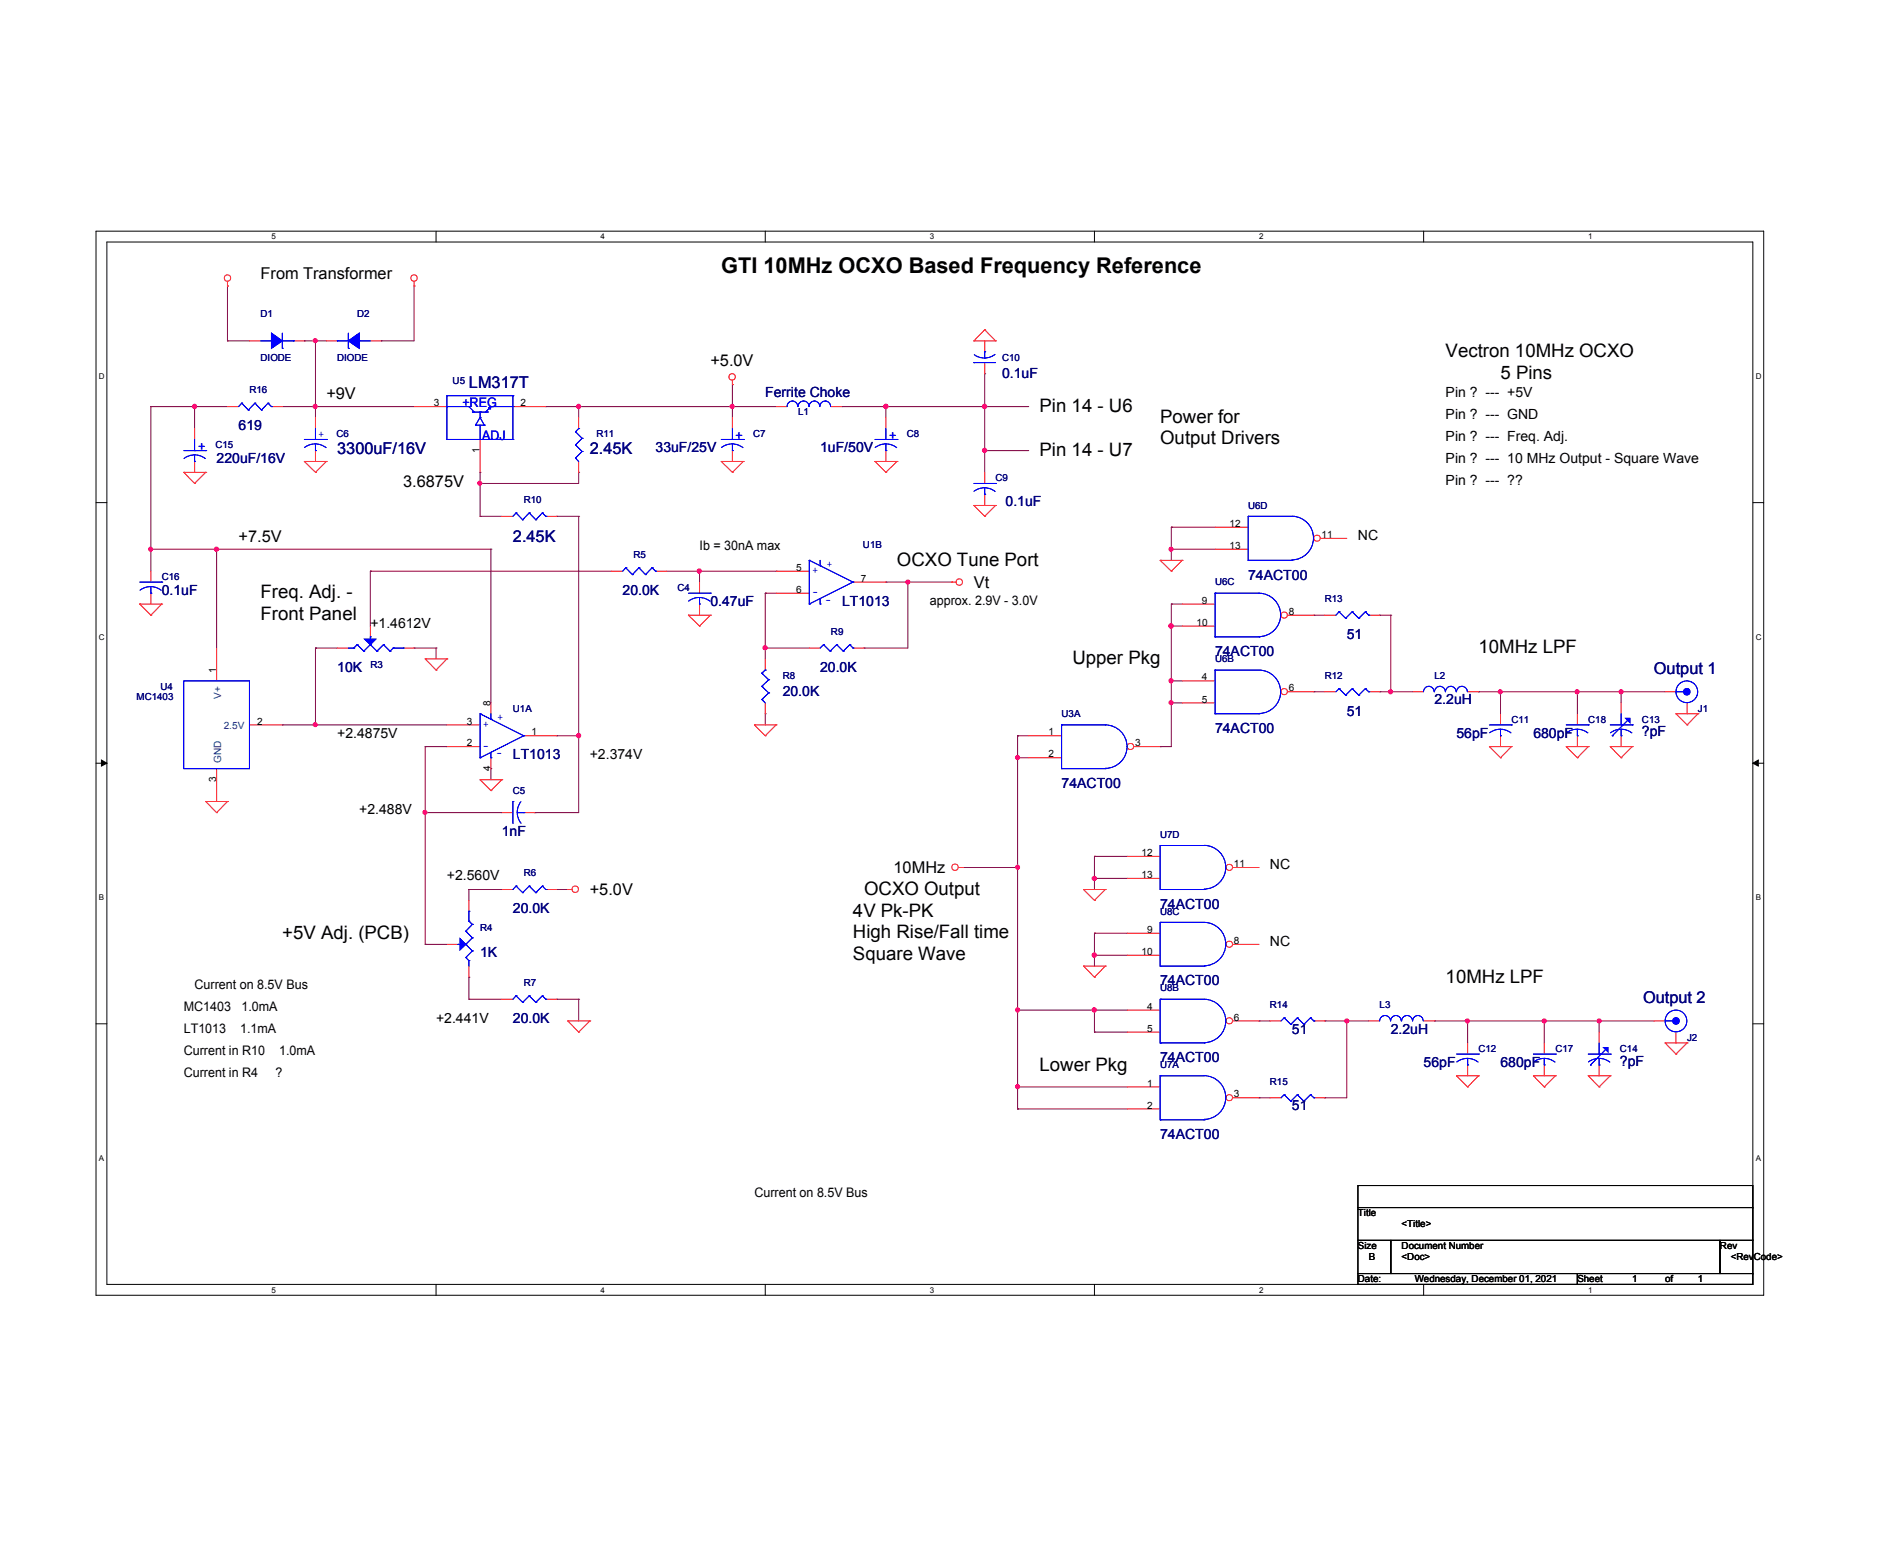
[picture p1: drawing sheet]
<svg xmlns="http://www.w3.org/2000/svg" width="279mm" height="229mm" viewBox="0 0 279 229" stroke-linecap="round" stroke-linejoin="round" font-family="sans-serif">
<path d="M14.2 34.2h247.1v157.7h-247.1zM15.8 35.9h243.9v154.4h-243.9z" fill="none" stroke="#000" stroke-width=".15"/>
<g fill="#fff">
<path d="M40.2 34.4h.6v1.3h-.6z"/>
<path d="M40.2 190.5h.6v1.3h-.6z"/>
</g>
<path d="M64.6 34.2v1.7M64.6 190.3v1.6" fill="none" stroke="#000" stroke-width=".15"/>
<g fill="#fff">
<path d="M89 34.4h.6v1.3h-.6z"/>
<path d="M89 190.5h.6v1.3h-.6z"/>
</g>
<path d="M113.4 34.2v1.7M113.4 190.3v1.6" fill="none" stroke="#000" stroke-width=".15"/>
<g fill="#fff">
<path d="M137.8 34.4h.5v1.3h-.5z"/>
<path d="M137.8 190.5h.5v1.3h-.5z"/>
</g>
<path d="M162.1 34.2v1.7M162.1 190.3v1.6" fill="none" stroke="#000" stroke-width=".15"/>
<g fill="#fff">
<path d="M186.5 34.4h.6v1.3h-.6z"/>
<path d="M186.5 190.5h.6v1.3h-.6z"/>
</g>
<path d="M210.9 34.2v1.7M210.9 190.3v1.6" fill="none" stroke="#000" stroke-width=".15"/>
<g fill="#fff">
<path d="M235.3 34.4h.6v1.3h-.6z"/>
<path d="M235.3 190.5h.6v1.3h-.6z"/>
<path d="M14.6 55.2h.9v1.3h-.9z"/>
<path d="M260.1 55.2h.8v1.3h-.8z"/>
<path d="M14.6 93.8h.9v1.3h-.9z"/>
<path d="M260.1 93.8h.8v1.3h-.8z"/>
</g>
<path d="M14.2 74.5h1.6M259.7 74.5h1.6" fill="none" stroke="#000" stroke-width=".15"/>
<g fill="#fff">
<path d="M14.6 132.4h.8v1.3h-.8z"/>
<path d="M260.1 132.4h.7v1.3h-.7z"/>
</g>
<path d="M14.2 113.1h1.6M259.7 113.1h1.6" fill="none" stroke="#000" stroke-width=".15"/>
<path d="M15 112.6l.8 .5-.8 .4zM259.7 113.1l.8-.5v.9z" fill="#000" stroke="#000" stroke-width=".15"/>
<g fill="#fff">
<path d="M14.6 171h.8v1.3h-.8z"/>
<path d="M260.1 171h.7v1.3h-.7z"/>
</g>
<path d="M14.2 151.7h1.6M259.7 151.7h1.6M201.2 175.6h58.5v3.3h-58.5zM201.2 178.9h58.5v4.9h-58.5zM201.2 183.8h4.8v4.9h-4.8zM201.2 188.7h32.5v1.6h-32.5zM206 183.8h48.8v4.9h-48.8zM233.7 188.7h26v1.6h-26zM254.8 183.8h4.9v4.9h-4.9z" fill="none" stroke="#000" stroke-width=".15"/>
<g fill="none" stroke="#800040" stroke-width=".15">
<path d="M33.7 50.5h.1M33.7 42.4h.1M33.7 50.5h3.3M33.7 42.4v8.1M45.1 50.5h.1M45.1 50.5h3.2M46.7 50.5h.1M46.7 50.5v11.3M56.5 50.5h.1M61.3 42.4h.1M61.3 42.4v8.1h-4.8M108.5 57h.1"/>
<path d="M108.5 57v4.8M145.9 55.4h.1M145.9 55.4v14.6M22.4 60.2h.1M22.4 60.2h11.3M22.4 60.2v24.4M28.8 60.2h.1M28.8 60.2v3.3M41.8 60.2h19.5M46.7 60.2h.1M71.1 70h.1M71.1 76.5h.1"/>
<path d="M71.1 71.6h.1M71.1 76.5h3.2M71.1 70v6.5M80.9 60.2h.1M80.9 60.2h34.1M82.5 76.5h.1M82.5 76.5h3.2M85.7 76.5h.1M85.7 60.2h.1M85.7 70h.1M85.7 60.2v1.6M85.7 70v1.6h-14.6"/>
<path d="M85.7 76.5v43.9h-6.5M108.5 60.2h.1M124.8 60.2h.1M124.8 60.2h27.6M131.2 60.2h.1M131.2 60.2v1.6M145.9 60.2h.1M145.9 66.8h.1M145.9 66.8h6.5M173.5 78.1h.1M173.5 78.1h6.5M173.5 78.1v4.9"/>
<path d="M22.4 81.4h.1M22.4 81.4h50.3M32.1 81.4h.1M32.1 81.4v14.6M46.7 96h.1M46.7 96h3.3M46.7 96v11.4M54.9 84.6h.1M54.9 84.6h35.7M54.9 84.6v8.2M61.3 96h.1M61.3 96h3.3"/>
<path d="M64.6 96h.1M64.6 96v1.6M72.7 81.4h.1M72.7 81.4v22.7M98.7 84.6h16.3M103.6 84.6h.1M103.6 84.6v1.6M113.4 96h.1M113.4 87.9h.1M113.4 96h6.5M113.4 87.9v9.7M113.4 87.9h1.6"/>
<path d="M115 84.6h.1M128 96h.1M131.2 86.2h.1M131.2 86.2h9.8M134.5 86.2h.1M134.5 86.2v9.8h-6.5M173.5 89.5h.1M173.5 81.4h.1M173.5 92.8h.1M173.5 89.5v21.1h-1.6M173.5 89.5h1.6M173.5 81.4h6.5"/>
<path d="M173.5 92.8h1.6M194.6 91.1h.1M194.6 91.1h1.7M204.4 91.1h.1M204.4 91.1h1.6M206 91.1h.1M206 91.1v11.4M41.8 107.4h.1M41.8 107.4h24.4M46.7 107.4h.1M63 110.6h.1M63 110.6h3.2"/>
<path d="M63 110.6v29.3M72.7 113.9h.1M72.7 113.9v1.6M82.5 109h.1M82.5 109h3.2M85.7 109h.1M113.4 105.7h.1M113.4 105.7v1.7M150.7 112.3h.1M150.7 109h.1M150.7 109h1.7M150.7 112.3h1.7"/>
<path d="M150.7 109v55.3M171.9 110.6h.1M173.5 104.1h.1M173.5 100.9h.1M173.5 104.1h1.6M173.5 100.9h1.6M194.6 102.5h.1M194.6 102.5h1.7M204.4 102.5h.1M204.4 102.5h4.9M206 102.5h.1M219 102.5h.1"/>
<path d="M219 102.5h27.7M222.3 102.5h.1M222.3 102.5v3.2M233.7 102.5h.1M233.7 102.5v3.2M240.2 102.5h.1M240.2 102.5v1.6M63 120.4h.1M63 139.9h.1M63 139.9h3.2M63 120.4h11.3M69.5 131.8h.1"/>
<path d="M69.5 131.8v1.6M69.5 131.8h4.8M79.2 120.4h.1M82.5 131.8h.1M82.5 131.8h1.6M142.6 128.5h.1M142.6 128.5h8.1M150.7 128.5h.1M162.1 138.3h.1M162.1 126.9h.1M162.1 130.1h.1M162.1 138.3h4.9"/>
<path d="M162.1 126.9h4.9M162.1 126.9v4.9M162.1 138.3v4.8M162.1 130.1h4.9M69.5 144.8h.1M69.5 148h.1M69.5 144.8v3.2M69.5 148h4.8M82.5 148h.1M82.5 148h3.2M85.7 148h.1M85.7 148v3.3"/>
<path d="M150.7 149.6h.1M150.7 149.6h16.3M162.1 152.9h.1M162.1 149.6h.1M162.1 141.5h.1M162.1 149.6v3.3M162.1 152.9h4.9M162.1 141.5h4.9M186.5 151.3h.1M186.5 151.3h1.6M196.3 151.3h.1M196.3 151.3h6.5"/>
<path d="M199.5 151.3h.1M199.5 151.3v11.3h-3.2M212.5 151.3h.1M212.5 151.3h32.5M217.4 151.3h.1M217.4 151.3v3.2M228.8 151.3h.1M228.8 151.3v3.2M236.9 151.3h.1M236.9 151.3v1.6M150.7 164.3h.1M150.7 161h.1"/>
<path d="M150.7 164.3h16.3M150.7 161h16.3M186.5 162.6h.1M186.5 162.6h1.6M196.3 162.6h.1"/>
</g>
<g fill="#f0f" stroke="#f0f" stroke-width=".15">
<circle cx="62.9" cy="120.4" r=".3"/>
<circle cx="46.7" cy="107.4" r=".3"/>
<circle cx="113.4" cy="96" r=".31"/>
<circle cx="134.5" cy="86.2" r=".3"/>
<circle cx="85.7" cy="109" r=".31"/>
<circle cx="46.7" cy="60.2" r=".31"/>
<circle cx="46.7" cy="50.5" r=".3"/>
<circle cx="71.1" cy="71.6" r=".3"/>
<circle cx="108.4" cy="60.2" r=".31"/>
<circle cx="85.7" cy="60.2" r=".31"/>
<circle cx="131.2" cy="60.2" r=".31"/>
<circle cx="173.5" cy="104.1" r=".3"/>
<circle cx="173.5" cy="81.4" r=".3"/>
<circle cx="173.5" cy="92.7" r=".31"/>
<circle cx="150.7" cy="149.6" r=".31"/>
<circle cx="150.7" cy="161" r=".3"/>
<circle cx="162.1" cy="130.1" r=".31"/>
<circle cx="162.1" cy="141.5" r=".32"/>
<circle cx="145.9" cy="60.2" r=".32"/>
<circle cx="145.9" cy="66.7" r=".31"/>
<circle cx="103.6" cy="84.6" r=".31"/>
<circle cx="150.7" cy="112.2" r=".3"/>
<circle cx="173.5" cy="100.9" r=".31"/>
<circle cx="206" cy="102.5" r=".3"/>
<circle cx="222.2" cy="102.5" r=".3"/>
<circle cx="217.4" cy="151.3" r=".3"/>
<circle cx="240.2" cy="102.5" r=".3"/>
<circle cx="199.5" cy="151.3" r=".3"/>
<circle cx="162.1" cy="149.6" r=".32"/>
<circle cx="150.7" cy="128.5" r=".3"/>
<circle cx="236.9" cy="151.3" r=".3"/>
<circle cx="32.1" cy="81.4" r=".31"/>
<circle cx="28.8" cy="60.2" r=".31"/>
<circle cx="22.3" cy="81.4" r=".3"/>
<circle cx="228.8" cy="151.3" r=".3"/>
<circle cx="233.6" cy="102.5" r=".3"/>
</g>
<g fill="none" stroke="#f00" stroke-width=".15">
<path d="M33.7 42.4h.1M33.7 41.7v.7M61.3 42.4h.1M61.3 41.7v.7M108.5 57h.1M108.5 56.3v.7M144.3 50.5h.1M144.3 50.5h3.2M145.9 48.9h.1M145.9 48.9l-1.6 1.6M145.9 48.9l1.6 1.6M147.5 50.5h.1"/>
<path d="M27.2 70h.1M27.2 70h3.3M27.2 70l1.6 1.6M28.8 71.6h.1M30.5 70h.1M30.5 70l-1.7 1.6M45.1 68.4h.1M45.1 68.4h3.2M45.1 68.4l1.6 1.6M46.7 70h.1M48.3 68.4h.1M48.3 68.4l-1.6 1.6"/>
<path d="M106.8 68.4h.1M106.8 68.4h3.3M106.8 68.4l1.7 1.6M108.5 70h.1M110.1 68.4h.1M110.1 68.4l-1.6 1.6M129.6 68.4h.1M129.6 68.4h3.3M129.6 68.4l1.6 1.6M131.2 70h.1M132.9 68.4h.1M132.9 68.4l-1.7 1.6"/>
<path d="M144.3 74.9h.1M144.3 74.9h3.2M144.3 74.9l1.6 1.6M145.9 76.5h.1M147.5 74.9h.1M147.5 74.9l-1.6 1.6M20.7 89.5h.1M20.7 89.5h3.3M20.7 89.5l1.7 1.6M22.4 91.1h.1M24 89.5h.1M24 89.5l-1.6 1.6"/>
<path d="M63 97.6h.1M63 97.6h3.2M63 97.6l1.6 1.7M64.6 99.3h.1M66.2 97.6h.1M66.2 97.6l-1.6 1.7M102 91.1h.1M102 91.1h3.2M102 91.1l1.6 1.7M103.6 92.8h.1M103.6 86.2v1.7M103.6 89.5v1.6"/>
<path d="M105.2 91.1h.1M105.2 91.1l-1.6 1.7M141 86.2h.1M141 86.2h.6M171.9 83h.1M171.9 83h3.2M171.9 83l1.6 1.6M173.5 84.6h.1M175.1 83h.1M175.1 83l-1.6 1.6M30.5 118.7h.1M30.5 118.7h3.2"/>
<path d="M30.5 118.7l1.6 1.7M33.7 118.7h.1M33.7 118.7l-1.6 1.7M71.1 115.5h.1M71.1 115.5h3.2M71.1 115.5l1.6 1.6M72.7 117.1h.1M74.3 115.5h.1M74.3 115.5l-1.6 1.6M111.8 107.4h.1M111.8 107.4h3.2M111.8 107.4l1.6 1.6"/>
<path d="M113.4 109h.1M115 107.4h.1M115 107.4l-1.6 1.6M175.1 100.9h4.9M175.1 104.1h4.9M220.6 110.6h.1M220.6 110.6h3.3M220.6 110.6l1.7 1.7M222.3 112.3h.1M223.9 110.6h.1M223.9 110.6l-1.6 1.7M232 110.6h.1"/>
<path d="M232 110.6h3.3M232 110.6l1.7 1.7M233.7 112.3h.1M235.3 110.6h.1M235.3 110.6l-1.6 1.7M238.5 110.6h.1M238.5 110.6h3.3M238.5 110.6l1.7 1.7M240.2 112.3h.1M241.8 110.6h.1M241.8 110.6l-1.6 1.7M248.3 105.7h.1"/>
<path d="M248.3 105.7h3.2M248.3 105.7l1.6 1.7M249.9 107.4h.1M251.5 105.7h.1M251.5 105.7l-1.6 1.7M32.1 120.4h.1M74.3 120.4h1.7M77.6 120.4h1.6M84.1 131.8h.1M84.1 131.8h.7M142 128.5h.6M142.6 128.5h.1"/>
<path d="M160.5 131.8h.1M160.5 131.8h3.2M160.5 131.8l1.6 1.6M162.1 133.4h.1M163.7 131.8h.1M163.7 131.8l-1.6 1.6M84.1 151.3h.1M84.1 151.3h3.3M84.1 151.3l1.6 1.6M85.7 152.9h.1M87.4 151.3h.1M87.4 151.3l-1.7 1.6"/>
<path d="M160.5 143.1h.1M160.5 143.1h3.2M160.5 143.1l1.6 1.7M162.1 144.8h.1M163.7 143.1h.1M163.7 143.1l-1.6 1.7M215.8 159.4h.1M215.8 159.4h3.2M215.8 159.4l1.6 1.6M219 159.4h.1M219 159.4l-1.6 1.6M227.2 159.4h.1"/>
<path d="M227.2 159.4h3.2M227.2 159.4l1.6 1.6M230.4 159.4h.1M230.4 159.4l-1.6 1.6M235.3 159.4h.1M235.3 159.4h3.2M235.3 159.4l1.6 1.6M238.5 159.4h.1M238.5 159.4l-1.6 1.6M246.7 154.5h.1M246.7 154.5h3.2M246.7 154.5l1.6 1.7"/>
<path d="M248.3 156.2h.1M249.9 154.5h.1M249.9 154.5l-1.6 1.7M217.4 161h.1M228.8 161h.1M236.9 161h.1"/>
<circle cx="33.7" cy="41.2" r=".48"/>
<circle cx="61.3" cy="41.2" r=".48"/>
<circle cx="108.4" cy="55.8" r=".48"/>
<circle cx="142.1" cy="86.2" r=".48"/>
<circle cx="85.2" cy="131.7" r=".48"/>
<circle cx="141.5" cy="128.5" r=".48"/>
</g>
<path d="M102 87.9h3.2M103.6 89.5h.1M103.6 88.5a2.58 2.58 0 0 1 1.6 .6M103.6 88.5l-.7 .1-.9 .5M103.6 88.5v1M105.2 87.9h.1M76 118.7h.1M76 118.7v3.3M77.2 118.8l-.5 .9-.1 .7M76.6 120.4h1M76.6 120.4a2.58 2.58 0 0 0 .6 1.6M77.6 120.4h.1" fill="none" stroke="#00f" stroke-width=".15"/>
<circle cx="190.2" cy="102.5" r=".47" fill="#fff" stroke="#f00" stroke-width=".15"/>
<path d="M50 96h1.6M54.9 92.8v1.6M59.7 96h1.6M175.1 89.5h4.9M175.1 92.8h4.9M190.8 102.5h3.8M188.1 151.3h1.7M194.6 151.3h1.7" fill="none" stroke="#f00" stroke-width=".15"/>
<g fill="none" stroke="#00f" stroke-width=".15">
<path d="M51.6 96h.8M52.4 96h.1M52.9 95.5h.1M52.9 95.5l-.5 .5M52.9 95.5l1 1M53.9 96.5h.1M54.9 95.5h.1M54.9 94.4h.1M54.9 95.5l-1 1M54.9 95.5l.9 1M54.9 94.4v.3M55.8 96.5h.1"/>
<path d="M56.8 95.5h.1M56.8 95.5l-1 1M56.8 95.5l1 1M57.8 96.5h.1M58.3 96h.1M58.3 96h1.4M58.3 96l-.5 .5M59.7 96h.1M180 99.3h.1M180 99.3h6.5a3.2 3.2 0 0 1 3.2 3.2 3.2 3.2 0 0 1-3.2 3.2M180 99.3v6.4M180 105.7h.1"/>
<path d="M180 105.7h6.5M186.5 105.7h.1M190.2 150.8h.1M190.2 150.8l-.4 .5M190.2 150.8l1 1M191.2 151.8h.1M192.2 150.8h.1M192.2 150.8l-1 1M192.2 150.8l1 1M193.2 151.8h.1M194.1 150.8h.1M194.1 150.8l-.9 1"/>
<path d="M194.1 150.8l.5 .5M194.6 151.3h.1"/>
</g>
<path d="M54 94.7h1.7l-.8 .8z" fill="#00f" stroke="#00f" stroke-width=".15"/>
<circle cx="190.2" cy="91.1" r=".47" fill="#fff" stroke="#f00" stroke-width=".15"/>
<path d="M190.8 91.1h3.8M167 126.9h4.9M167 130.1h4.9" fill="none" stroke="#f00" stroke-width=".15"/>
<path d="M180 87.9h.1M180 94.4h.1M180 87.9h6.5a3.2 3.2 0 0 1 3.2 3.2 3.2 3.2 0 0 1-3.2 3.2M180 87.9v6.5M180 94.4h6.5M186.5 94.4h.1" fill="none" stroke="#00f" stroke-width=".15"/>
<circle cx="182.1" cy="128.5" r=".47" fill="#fff" stroke="#f00" stroke-width=".15"/>
<g fill="none" stroke="#f00" stroke-width=".15">
<path d="M145.9 50.5v1.6M145.9 53.7v1.7M28.8 63.5v1.6M28.8 68.4v1.6M131.2 61.8v1.7M131.2 66.8v1.6M90.6 84.6h1.6M97.1 84.6h1.6M196.3 91.1h1.6M202.8 91.1h1.6M74.3 131.8h1.7M80.9 131.8h1.6"/>
<path d="M182.6 128.5h3.9M167 149.6h4.9M167 152.9h4.9"/>
</g>
<g fill="none" stroke="#00f" stroke-width=".15">
<path d="M144.3 53.7h.1M144.3 53.7h3.2M145.9 52.1h.1M145.9 52.1v1M147.4 52.5a2.54 2.54 0 0 1-3.1 .1M27.2 66.8h3.3M28.8 68.4h.1M28.8 66.8h.1M28.8 67.4a2.58 2.58 0 0 1 1.6 .5M28.8 67.4a2.58 2.58 0 0 0-1.5 .5M28.8 65.1v1.7M28.8 67.4v1"/>
<path d="M30.5 66.8h.1M129.6 65.1h3.3M131.2 66.8h.1M131.2 65.1h.1M131.2 65.8a2.6 2.6 0 0 1 1.6 .5M131.2 65.8a2.6 2.6 0 0 0-1.5 .5M131.2 63.5v1.6M131.2 65.8v1M132.9 65.1h.1M92.7 84.1h.1M92.7 84.1l-.5 .5M92.7 84.1l1 1"/>
<path d="M93.7 85.1h.1M94.7 84.1h.1M94.7 84.1l-1 1M94.7 84.1l.9 1M95.6 85.1h.1M96.6 84.1h.1M96.6 84.1l-1 1M96.6 84.1l.5 .5M97.1 84.6h.1M198.4 90.6h.1M198.4 90.6l-.5 .5M198.4 90.6l.9 1"/>
<path d="M199.3 91.6h.1M200.3 90.6h.1M200.3 90.6l-1 1M200.3 90.6l1 1M201.3 91.6h.1M202.3 90.6h.1M202.3 90.6l-1 1M202.3 90.6l.5 .5M202.8 91.1h.1M76.5 131.3h.1M76.5 131.3l-.5 .5M76.5 131.3l.9 .9"/>
<path d="M77.4 132.2h.1M78.4 131.3h.1M78.4 131.3l-1 .9M78.4 131.3l1 .9M79.4 132.2h.1M80.3 131.3h.1M80.3 131.3l-.9 .9M80.3 131.3l.6 .5M80.9 131.8h.1M171.9 125.3h.1M171.9 131.8h.1M171.9 125.3l6.5-.1a3.2 3.2 0 0 1 3.2 3.3 3.2 3.2 0 0 1-3.2 3.2"/>
<path d="M171.9 125.3v6.5M171.9 131.8h6.5M178.4 131.8h.1"/>
</g>
<circle cx="182.1" cy="151.2" r=".47" fill="#fff" stroke="#f00" stroke-width=".15"/>
<g fill="none" stroke="#f00" stroke-width=".15">
<path d="M46.7 61.8v1.7M46.7 66.8v1.6M108.5 61.8v1.7M108.5 66.8v1.6M113.4 97.6v1.7M66.2 107.4h4.9M66.2 110.6h4.9M72.7 104.1v1.6M72.7 112.3v1.6M77.6 109h4.9M113.4 104.1v1.6M152.4 109h4.9"/>
<path d="M152.4 112.3h4.9M222.3 105.7v1.7M222.3 109v1.6M233.7 105.7v1.7M233.7 109v1.6M240.2 104.1v1.6M240.2 109v1.6M182.6 151.3h3.9M202.8 151.3h1.6M210.9 151.3h1.6M188.1 162.6h1.7M194.6 162.6h1.7"/>
</g>
<g fill="none" stroke="#00f" stroke-width=".15">
<path d="M45.1 65.1h3.2M46.7 66.8h.1M46.7 65.1h.1M46.7 63.5v1.6M46.7 65.8v1M46.7 65.8a2.6 2.6 0 0 1 1.6 .5M46.7 65.8a2.6 2.6 0 0 0-1.6 .5M48.3 65.1h.1M106.8 65.1h3.3M108.5 66.8h.1M108.5 65.1h.1M108.5 63.5v1.6"/>
<path d="M108.5 65.8v1M108.5 65.8a2.6 2.6 0 0 1 1.6 .5M108.5 65.8a2.6 2.6 0 0 0-1.6 .5M110.1 65.1h.1M112.9 99.7h.1M112.9 99.7l1 1M113.4 99.3h.1M113.4 99.3l-.5 .4M71.1 112.3h.1M71.1 105.7h.1M71.1 105.7l6.5 3.3M71.1 105.7v6.6"/>
<path d="M72.7 106.6h.1M72.7 112.3h.1M72.7 105.7v.9M72.7 111.5v.8M77.6 109h.1M77.6 109l-6.5 3.3M112.9 103.6h.1M112.9 101.7h.1M112.9 103.6l.5 .5M112.9 101.7l1 1M113.9 102.7h.1M113.9 100.7h.1"/>
<path d="M113.9 102.7l-1 .9M113.9 100.7l-1 1M220.6 107.4h3.3M222.3 109h.1M222.3 108a2.58 2.58 0 0 1 1.5 .6M222.3 108a2.58 2.58 0 0 0-1.6 .6M222.3 108v1M223.9 107.4h.1M232 107.4h3.3M233.7 109h.1M233.7 108a2.58 2.58 0 0 1 1.5 .6M233.7 108a2.58 2.58 0 0 0-1.6 .6"/>
<path d="M233.7 108v1M235.3 107.4h.1M238.5 107.4h3.3M238.8 109h.1M240.2 109h.1M240.2 107.4h.1M240.2 108a2.58 2.58 0 0 1 1.5 .6M240.2 108a2.58 2.58 0 0 0-1.6 .6M240.2 105.7v1.7M240.2 108v1M241.1 106.7l-2.3 2.3M241.8 107.4h.1"/>
<path d="M171.9 148h.1M171.9 154.5h.1M171.9 148h6.5a3.2 3.2 0 0 1 3.2 3.3 3.2 3.2 0 0 1-3.2 3.2M171.9 148v6.5M171.9 154.5h6.5M178.4 154.5h.1M204.4 151.3a.8 .8 0 0 1 .8-.8 .8 .8 0 0 1 .8 .8M206 151.3a.78 .78 0 0 1 .8-.8 .78 .78 0 0 1 .8 .8M207.6 151.3a.8 .8 0 0 1 .8-.8 .8 .8 0 0 1 .9 .8M209.3 151.3a.78 .78 0 0 1 .8-.8 .78 .78 0 0 1 .7 .8M190.2 162.2h.1M190.2 162.2l-.4 .4"/>
<path d="M190.2 162.2l1 1M191.2 163.2h.1M192.2 162.2h.1M192.2 162.2l-1 1M192.2 162.2l1 1M193.2 163.2h.1M194.1 162.2h.1M194.1 162.2l-.9 1M194.1 162.2l.5 .4M194.6 162.6h.1"/>
</g>
<path d="M240.8 106.4h.7v.7z" fill="#00f" stroke="#00f" stroke-width=".15"/>
<circle cx="167.5" cy="110.6" r=".47" fill="#fff" stroke="#f00" stroke-width=".15"/>
<path d="M119.9 96h1.6M126.4 96h1.6M168 110.6h3.9M167 138.3h4.9M167 141.5h4.9" fill="none" stroke="#f00" stroke-width=".15"/>
<g fill="none" stroke="#00f" stroke-width=".15">
<path d="M122 95.5h.1M122 95.5l-.5 .5M122 95.5l1 1M123 96.5h.1M124 95.5h.1M124 95.5l-1 1M124 95.5l.9 1M124.9 96.5h.1M125.9 95.5h.1M125.9 95.5l-1 1M125.9 95.5l.5 .5M126.4 96h.1"/>
<path d="M157.3 107.4h.1M157.3 113.9h.1M157.3 107.4h6.4a3.2 3.2 0 0 1 3.3 3.2 3.2 3.2 0 0 1-3.3 3.2M157.3 107.4v6.5M157.3 113.9h6.4M163.7 113.9h.1"/>
</g>
<circle cx="182.1" cy="139.9" r=".47" fill="#fff" stroke="#f00" stroke-width=".15"/>
<g fill="none" stroke="#f00" stroke-width=".15">
<path d="M37 50.5h1.6M43.5 50.5h1.6M48.3 50.5h1.7M54.9 50.5h1.6M33.7 60.2h1.6M40.2 60.2h1.6M61.3 60.2h4.9M71.1 65.1v4.9M74.3 76.5h1.7M76 60.2h4.9M80.9 76.5h1.6M85.7 61.8v1.7"/>
<path d="M85.7 68.4v1.6M115 60.2h1.6M123.1 60.2h1.7M145.9 70v1.6M145.9 73.2v1.7M22.4 84.6v1.6M22.4 87.9v1.6M32.1 96v4.9M115 84.6h4.9M115 87.9h4.9M126.4 86.2h4.8M32.1 113.9v4.8"/>
<path d="M37 107.4h4.8M196.3 102.5h1.6M202.8 102.5h1.6M246.7 102.5h1.6M249.9 104.1v1.6M182.6 139.9h3.9M74.3 148h1.7M80.9 148h1.6M217.4 154.5v1.7M217.4 157.8v1.6M236.9 152.9v1.6M236.9 157.8v1.6"/>
<path d="M245 151.3h1.7M248.3 152.9v1.6M167 161h4.9M167 164.3h4.9"/>
</g>
<g fill="none" stroke="#00f" stroke-width=".15">
<path d="M35.8 59.7h.1M35.8 59.7l-.5 .5M35.8 59.7l1 1M37.8 59.7h.1M37.8 59.7l-1 1M37.8 59.7l.9 1M38.6 50.5h1.6M39.7 59.7h.1M39.7 59.7l-1 1M39.7 59.7l.5 .5M40.2 50.5h.1M41.8 51.6h.1"/>
<path d="M41.8 49.4v2.2M41.8 50.5h1.7M43.5 50.5h.1M50 50.5h.1M50 50.5h1.6M51.6 51.6h.1M51.6 49.4v2.2M53.2 50.5h.1M53.2 50.5h1.7M76 58.6h.1M76 58.6h-9.8v6.5M76 58.6v6.5"/>
<path d="M36.8 60.7h.1M38.7 60.7h.1M40.2 60.2h.1M66.2 65.1h.1M66.2 60.2h.1M66.2 60.2h3.3M66.2 65.1h9.8M69.5 60.2h.1M69.5 60.2l.8 .8M70 61h.1M70 61h2.2M70.4 63h.1"/>
<path d="M70.4 63h1.4M71.1 61.8h.1M71.1 61h.1M71.1 65.1h.1M71.1 61.8l-.7 1.2M71.1 61.8l.7 1.2M71.1 61v.8M71.1 63v2.1M71.8 63h.1M71.9 61h.1M72.2 61h.1M72.4 60.4h.1"/>
<path d="M72.4 60.4l.2 .2M72.6 60.6h.1M72.7 60.2h.1M72.7 60.2l-.8 .8M72.7 60.2h3.3M72.7 60.2l-.1 .4M72.7 60.2l-.3 .2M76 60.2h.1M76 65.1h.1M76.5 76h.1M76.5 76l-.5 .5M76.5 76l.9 1"/>
<path d="M77.4 77h.1M78.4 76h.1M78.4 76l-1 1M78.4 76l1 1M79.4 77h.1M80.3 76h.1M80.3 76l-.9 1M80.3 76l.6 .5M80.9 76.5h.1M85.3 67.9h.1M85.3 65.9h.1M85.3 64h.1"/>
<path d="M85.3 67.9l.4 .5M85.3 65.9l.9 1M85.3 64l.9 .9M85.7 63.5h.1M85.7 63.5l-.4 .5M86.2 66.9h.1M86.2 64.9h.1M86.2 66.9l-.9 1M86.2 64.9l-.9 1M118.2 60.2a.78 .78 0 0 0-.8-.8 .78 .78 0 0 0-.8 .8M119.8 60.2a.8 .8 0 0 0-.8-.8 .8 .8 0 0 0-.8 .8M121.4 60.2a.78 .78 0 0 0-.8-.8 .78 .78 0 0 0-.7 .8"/>
<path d="M123 60.2a.78 .78 0 0 0-.7-.8 .78 .78 0 0 0-.8 .8M144.3 71.6h3.2M145.9 72.3a2.55 2.55 0 0 0-1.6 .5M145.9 73.2h.1M145.9 72.3a2.54 2.54 0 0 1 1.5 .5M145.9 72.3v.9M147.5 71.6h.1M20.7 86.2h3.3M22.4 86.9a2.58 2.58 0 0 1 1.5 .6M22.4 86.9a2.58 2.58 0 0 0-1.7 .5M22.4 87.9h.1M22.4 86.9v1"/>
<path d="M24 86.2h.1M119.9 89.5h.1M119.9 83h.1M119.9 83l6.5 3.2M119.9 83v6.5M121.5 83.8h.1M121.5 89.5h.1M121.5 83v.8M121.5 88.7v.8M126.4 86.2h.1M126.4 86.2l-6.5 3.3M27.2 100.9h9.8v13h-9.8z"/>
<path d="M198.4 102h.1M198.4 102l-.5 .5M198.4 102l.9 1M199.3 103h.1M200.3 102h.1M200.3 102l-1 1M200.3 102l1 1M201.3 103h.1M202.3 102h.1M202.3 102l-1 1M202.3 102l.5 .5M202.8 102.5h.1"/>
<path d="M248.3 102.5h1.1M249.4 102.5h.1M171.9 136.7h.1M171.9 136.7h6.5a3.2 3.2 0 0 1 3.2 3.2 3.2 3.2 0 0 1-3.2 3.2M171.9 136.7v6.4M76.5 147.5h.1M76.5 147.5l-.5 .5M76.5 147.5l.9 1M77.4 148.5h.1M78.4 147.5h.1M78.4 147.5l-1 1M78.4 147.5l1 1"/>
<path d="M79.4 148.5h.1M80.3 147.5h.1M80.3 147.5l-.9 1M80.3 147.5l.6 .5M80.9 148h.1M171.9 143.1h.1M171.9 143.1h6.5M178.4 143.1h.1M215.8 156.2h3.2M217.4 156.8a2.58 2.58 0 0 1 1.6 .5M217.4 156.8a2.58 2.58 0 0 0-1.6 .5M217.4 157.8h.1"/>
<path d="M217.4 156.8v1M219 156.2h.1M235.3 156.2h3.2M235.6 157.8h.1M236.9 157.8h.1M236.9 156.2h.1M236.9 156.8a2.58 2.58 0 0 1 1.6 .5M236.9 156.8a2.58 2.58 0 0 0-1.6 .5M236.9 154.5v1.7M236.9 156.8v1M237.9 155.5l-2.3 2.3M238.5 156.2h.1"/>
<path d="M246.7 151.3h1.1M247.8 151.3h.1"/>
<circle cx="249.9" cy="102.5" r="1.61"/>
<circle cx="248.3" cy="151.3" r="1.61"/>
</g>
<g fill="#00f" stroke="#00f" stroke-width=".15">
<path d="M40.2 49.4l1.6 1.1-1.6 1.1z"/>
<path d="M237.6 155.2h.6v.6z"/>
<path d="M51.6 50.5l1.6-1.1v2.2z"/>
<circle cx="249.9" cy="102.5" r=".48"/>
<circle cx="248.3" cy="151.3" r=".48"/>
</g>
<circle cx="182.1" cy="162.6" r=".47" fill="#fff" stroke="#f00" stroke-width=".15"/>
<path d="M180 78.1h4.9M180 81.4h4.9M209.3 102.5h1.6M217.4 102.5h1.6M66.2 139.9h1.7M69.5 133.4v1.6M69.5 143.1v1.7M228.8 154.5v1.7M228.8 157.8v1.6M182.6 162.6h3.9" fill="none" stroke="#f00" stroke-width=".15"/>
<g fill="none" stroke="#00f" stroke-width=".15">
<path d="M210.9 102.5a.78 .78 0 0 1 .8-.8 .78 .78 0 0 1 .7 .8M212.5 102.5a.8 .8 0 0 1 .8-.8 .8 .8 0 0 1 .8 .8M214.1 102.5a.78 .78 0 0 1 .8-.8 .78 .78 0 0 1 .8 .8M215.8 102.5a.8 .8 0 0 1 .8-.8 .8 .8 0 0 1 .8 .8M67.9 139.9h.1M67.9 139.9h.3M69 139.9h.1M69 138h.1M69 139.9l1 1M69 138l1 .9M69.5 136.5h.1M69.5 135h.1"/>
<path d="M69.5 135v1.5M69.5 136.5l.5 .4M70 138.9h.1M70 136.9h.1M70 138.9l-1 1M70 136.9l-1 1.1M69 141.9h.1M69 141.9l.5 .4M69.5 142.3h.1M69.5 142.3v.8M70 140.9h.1M70 140.9l-1 1"/>
<path d="M171.9 159.4h.1M171.9 159.4h6.5M171.9 159.4v6.5M178.4 159.4a3.2 3.2 0 0 1 3.2 3.2 3.2 3.2 0 0 1-3.2 3.2M227.2 156.2h3.2M228.8 157.8h.1M228.8 156.8a2.58 2.58 0 0 1 1.6 .5M228.8 156.8a2.58 2.58 0 0 0-1.6 .5M228.8 156.8v1M230.4 156.2h.1M171.9 165.9h.1M171.9 165.9h6.5"/>
<path d="M178.4 165.9h.1"/>
</g>
<path d="M68.2 139.1l.8 .8-.8 .8z" fill="#00f" stroke="#00f" stroke-width=".15"/>
<circle cx="195.1" cy="79.7" r=".47" fill="#fff" stroke="#f00" stroke-width=".15"/>
<path d="M195.6 79.8h3.9" fill="none" stroke="#f00" stroke-width=".15"/>
<path d="M184.9 76.5h.1M184.9 76.5h6.5a3.2 3.2 0 0 1 3.2 3.2 3.2 3.2 0 0 1-3.2 3.3M184.9 76.5v6.5M184.9 83h.1M184.9 83h6.5M191.4 83h.1" fill="none" stroke="#00f" stroke-width=".15"/>
<g fill="#f0f" stroke="#f0f" stroke-width=".15">
<circle cx="62.9" cy="120.4" r=".3"/>
<circle cx="46.7" cy="107.4" r=".3"/>
<circle cx="113.4" cy="96" r=".31"/>
<circle cx="134.5" cy="86.2" r=".3"/>
<circle cx="85.7" cy="109" r=".31"/>
<circle cx="46.7" cy="60.2" r=".31"/>
<circle cx="46.7" cy="50.5" r=".3"/>
<circle cx="71.1" cy="71.6" r=".3"/>
<circle cx="108.4" cy="60.2" r=".31"/>
<circle cx="85.7" cy="60.2" r=".31"/>
<circle cx="131.2" cy="60.2" r=".31"/>
<circle cx="173.5" cy="104.1" r=".3"/>
<circle cx="173.5" cy="81.4" r=".3"/>
<circle cx="173.5" cy="92.7" r=".31"/>
<circle cx="150.7" cy="149.6" r=".31"/>
<circle cx="150.7" cy="161" r=".3"/>
<circle cx="162.1" cy="130.1" r=".31"/>
<circle cx="162.1" cy="141.5" r=".32"/>
<circle cx="145.9" cy="60.2" r=".32"/>
<circle cx="145.9" cy="66.7" r=".31"/>
<circle cx="103.6" cy="84.6" r=".31"/>
<circle cx="150.7" cy="112.2" r=".3"/>
<circle cx="173.5" cy="100.9" r=".31"/>
<circle cx="206" cy="102.5" r=".3"/>
<circle cx="222.2" cy="102.5" r=".3"/>
<circle cx="217.4" cy="151.3" r=".3"/>
<circle cx="240.2" cy="102.5" r=".3"/>
<circle cx="199.5" cy="151.3" r=".3"/>
<circle cx="162.1" cy="149.6" r=".32"/>
<circle cx="150.7" cy="128.5" r=".3"/>
<circle cx="236.9" cy="151.3" r=".3"/>
<circle cx="32.1" cy="81.4" r=".31"/>
<circle cx="28.8" cy="60.2" r=".31"/>
<circle cx="22.3" cy="81.4" r=".3"/>
<circle cx="228.8" cy="151.3" r=".3"/>
<circle cx="233.6" cy="102.5" r=".3"/>
</g>
<text font-size="3.2" x="106.8" y="40.4">GTI 10MHz OCXO Based Frequency Reference</text>
<g font-size="2.8">
<text x="214.2" y="52.9">Vectron 10MHz OCXO</text>
<text x="222.3" y="56.2">5 Pins</text>
<text x="154" y="61.1">Pin 14 - U6</text>
<text x="171.9" y="62.7">Power for</text>
<text x="171.9" y="65.9">Output Drivers</text>
<text x="154" y="67.5">Pin 14 - U7</text>
<text x="132.9" y="83.8">OCXO Tune Port</text>
<text x="38.6" y="88.7">Freq. Adj. -</text>
<text x="38.6" y="91.8">Front Panel</text>
<text x="158.9" y="98.4">Upper Pkg</text>
<text x="219" y="96.8">10MHz LPF</text>
<text x="126.4" y="135.8">4V Pk-PK</text>
<text x="128" y="132.6">OCXO Output</text>
<text x="41.8" y="139.1">+5V Adj. (PCB)</text>
<text x="126.4" y="139">High Rise/Fall time</text>
<text x="126.4" y="142.2">Square Wave</text>
<text x="214.2" y="145.6">10MHz LPF</text>
<text x="154" y="158.6">Lower Pkg</text>
</g>
<g font-size="2.4">
<text x="38.6" y="41.3">From Transformer</text>
<text x="48.3" y="59.1">+9V</text>
<text x="105.2" y="54.3">+5.0V</text>
<text x="59.7" y="72.1">3.6875V</text>
<text x="35.3" y="80.3">+7.5V</text>
<text x="144.3" y="87.1">Vt</text>
<text x="132.4" y="129.4">10MHz</text>
<text x="87.4" y="132.6">+5.0V</text>
</g>
<g font-size="2.4" fill="#000080">
<text x="69.5" y="57.5">LM317T</text>
<text x="50" y="67.3">3300uF/16V</text>
<text x="87.4" y="67.3">2.45K</text>
<text x="76" y="80.3">2.45K</text>
<text x="245" y="99.8">Output 1</text>
<text x="243.4" y="148.6">Output 2</text>
</g>
<g font-size="2.1" fill="#000080">
<text x="113.4" y="58.8">Ferrite Choke</text>
<text x="148.5" y="55.9">0.1uF</text>
<text x="35.3" y="63.7">619</text>
<text x="32.1" y="68.6">220uF/16V</text>
<text x="97.1" y="67">33uF/25V</text>
<text x="121.5" y="67">1uF/50V</text>
<text x="149" y="74.9">0.1uF</text>
<text x="24" y="88.1">0.1uF</text>
<text x="92.2" y="88.1">20.0K</text>
<text x="105.2" y="89.8">0.47uF</text>
<text x="124.8" y="89.8">LT1013</text>
<text x="184.9" y="85.9">74ACT00</text>
<text x="199.5" y="94.6">51</text>
<text x="50" y="99.5">10K</text>
<text x="121.5" y="99.5">20.0K</text>
<text x="180" y="97.2">74ACT00</text>
<text x="116" y="103.1">20.0K</text>
<text x="199.5" y="106">51</text>
<text x="212.5" y="104.4">2.2uH</text>
<text x="76" y="112.5">LT1013</text>
<text x="180" y="108.6">74ACT00</text>
<text x="215.8" y="109.3">56pF</text>
<text x="227.2" y="109.3">680pF</text>
<text x="243.2" y="109.1">?pF</text>
<text x="157.3" y="116.7">74ACT00</text>
<text x="74.3" y="123.9">1nF</text>
<text x="76" y="135.3">20.0K</text>
<text x="171.9" y="134.6">74ACT00</text>
<text x="71.1" y="141.8">1K</text>
<text x="171.9" y="146">74ACT00</text>
<text x="76" y="151.5">20.0K</text>
<text x="191.4" y="153.1">51</text>
<text x="206" y="153.1">2.2uH</text>
<text x="171.9" y="157.4">74ACT00</text>
<text x="210.9" y="158">56pF</text>
<text x="222.3" y="158">680pF</text>
<text x="240" y="157.9">?pF</text>
<text x="191.4" y="164.5">51</text>
<text x="171.9" y="168.7">74ACT00</text>
</g>
<g font-size="2.1">
<text x="214.2" y="58.8">Pin ? --- +5V</text>
<text x="214.2" y="62.1">Pin ? --- GND</text>
<text x="214.2" y="65.4">Pin ? --- Freq. Adj.</text>
<text x="214.2" y="68.6">Pin ? --- 10 MHz Output - Square Wave</text>
<text x="214.2" y="71.8">Pin ? --- ??</text>
<text x="201.2" y="80">NC</text>
<text x="54.9" y="93">+1.4612V</text>
<text x="50" y="109.3">+2.4875V</text>
<text x="87.4" y="112.5">+2.374V</text>
<text x="53.2" y="120.6">+2.488V</text>
<text x="66.2" y="130.4">+2.560V</text>
<text x="188.1" y="128.7">NC</text>
<text x="188.1" y="140.1">NC</text>
<text x="64.6" y="151.5">+2.441V</text>
</g>
<g font-size="1.9" fill="#00f">
<text x="68.5" y="60.4">+REG</text>
<text x="71.4" y="65.2">ADJ</text>
<text x="109" y="65.2">+</text>
<text x="131.7" y="65.2">+</text>
<text x="29.3" y="66.8">+</text>
</g>
<g font-size="1.9">
<text x="103.6" y="81.5">Ib = 30nA max</text>
<text x="137.8" y="89.6">approx. 2.9V - 3.0V</text>
<text x="27.2" y="149.8">MC1403</text>
<text x="28.8" y="146.5">Current on 8.5V Bus</text>
<text x="35.8" y="149.8">1.0mA</text>
<text x="27.2" y="153">LT1013</text>
<text x="35.6" y="153">1.1mA</text>
<text x="27.2" y="159.5">Current in R4</text>
<text x="27.2" y="156.3">Current in R10</text>
<text x="40.8" y="159.5">?</text>
<text x="41.3" y="156.3">1.0mA</text>
<text x="111.8" y="177.4">Current on 8.5V Bus</text>
</g>
<g font-size="1.5">
<text x="64.3" y="60.2">3</text>
<text x="77.1" y="60.2">2</text>
<text x="71" y="67.1" transform="rotate(-90 71 67.1)">1</text>
<text x="182.2" y="78">12</text>
<text x="182.2" y="81.3">13</text>
<text x="195.8" y="79.7">11</text>
<text x="117.9" y="84.6">5</text>
<text x="117.9" y="87.8">6</text>
<text x="127.5" y="86.2">7</text>
<text x="178.1" y="89.4">9</text>
<text x="177.2" y="92.7">10</text>
<text x="190.9" y="91.1">8</text>
<text x="32" y="99.7" transform="rotate(-90 32 99.7)">1</text>
<text x="178.1" y="100.8">4</text>
<text x="38.1" y="107.3">2</text>
<text x="69.2" y="107.3">3</text>
<text x="72.7" y="104.6" transform="rotate(-90 72.7 104.6)">8</text>
<text x="178.1" y="104.1">5</text>
<text x="190.9" y="102.4">6</text>
<text x="69.2" y="110.6">2</text>
<text x="78.7" y="108.9">1</text>
<text x="155.3" y="108.9">1</text>
<text x="155.3" y="112.2">2</text>
<text x="168.1" y="110.6">3</text>
<text x="32" y="115.8" transform="rotate(-90 32 115.8)">3</text>
<text x="72.7" y="114.2" transform="rotate(-90 72.7 114.2)">4</text>
<text x="169.1" y="126.8">12</text>
<text x="169.1" y="130.1">13</text>
<text x="182.8" y="128.5">11</text>
<text x="169.1" y="141.5">10</text>
<text x="169.9" y="138.2">9</text>
<text x="182.8" y="139.8">8</text>
<text x="169.9" y="149.6">4</text>
<text x="169.9" y="152.8">5</text>
<text x="182.8" y="151.2">6</text>
<text x="169.9" y="161">1</text>
<text x="169.9" y="164.2">2</text>
<text x="182.8" y="162.6">3</text>
</g>
<g font-size="1.5" fill="#004080">
<text x="32.8" y="103.5" transform="rotate(-90 32.8 103.5)">V+</text>
<text x="32.8" y="113.1" transform="rotate(-90 32.8 113.1)">GND</text>
<text x="33.1" y="108.1">2.5V</text>
</g>
<g font-size="1.4" fill="#000080">
<text x="38.6" y="46.9">D1</text>
<text x="52.9" y="46.9">D2</text>
<text x="38.6" y="53.4">DIODE</text>
<text x="50" y="53.4">DIODE</text>
<text x="148.5" y="53.4">C10</text>
<text x="37" y="58.3">R16</text>
<text x="67.1" y="56.8">U5</text>
<text x="49.8" y="64.8">C6</text>
<text x="88.3" y="64.8">R11</text>
<text x="111.6" y="64.8">C7</text>
<text x="118.2" y="61.5">L1</text>
<text x="134.3" y="64.8">C8</text>
<text x="31.9" y="66.4">C15</text>
<text x="147.5" y="71.3">C9</text>
<text x="77.6" y="74.5">R10</text>
<text x="184.9" y="75.3">U6D</text>
<text x="93.9" y="82.7">R5</text>
<text x="127.8" y="81.2">U1B</text>
<text x="24" y="85.9">C16</text>
<text x="100.4" y="87.5">C4</text>
<text x="180" y="86.7">U6C</text>
<text x="196.3" y="89.2">R13</text>
<text x="123.1" y="94.1">R9</text>
<text x="54.9" y="98.9">R3</text>
<text x="116" y="100.6">R8</text>
<text x="180" y="98.1">U6B</text>
<text x="196.3" y="100.6">R12</text>
<text x="212.5" y="100.6">L2</text>
<text x="20.2" y="103.7">MC1403</text>
<text x="23.8" y="102.2">U4</text>
<text x="76" y="105.4">U1A</text>
<text x="157.3" y="106.2">U3A</text>
<text x="223.9" y="107">C11</text>
<text x="235.3" y="107">C18</text>
<text x="243.2" y="107">C13</text>
<text x="251.5" y="105.4">J1</text>
<text x="76" y="117.6">C5</text>
<text x="171.9" y="124.1">U7D</text>
<text x="77.6" y="129.8">R6</text>
<text x="71.1" y="138">R4</text>
<text x="171.9" y="135.5">U8C</text>
<text x="77.6" y="146.1">R7</text>
<text x="171.9" y="146.9">U8B</text>
<text x="188.1" y="149.3">R14</text>
<text x="204.4" y="149.3">L3</text>
<text x="219" y="155.8">C12</text>
<text x="230.4" y="155.8">C17</text>
<text x="240" y="155.8">C14</text>
<text x="249.9" y="154.2">J2</text>
<text x="171.9" y="158.3">U7A</text>
<text x="188.1" y="160.7">R15</text>
</g>
<g font-size="1.4" fill="#00f">
<text x="47.2" y="64.8">+</text>
<text x="122.5" y="83.9">+</text>
<text x="120.4" y="84.9">+</text>
<text x="120.4" y="88.2">-</text>
<text x="122.3" y="89.3">-</text>
<text x="71.6" y="107.6">+</text>
<text x="73.7" y="106.7">+</text>
<text x="71.6" y="110.9">-</text>
<text x="73.5" y="112.1">-</text>
</g>
<g font-size="1.4">
<text x="201.2" y="180.2">Title</text>
<text x="201.2" y="185.1">Size</text>
<text x="207.6" y="185.1">Document Number</text>
<text x="207.6" y="181.9">&lt;Title&gt;</text>
<text x="254.8" y="185.1">Rev</text>
<text x="201.2" y="190">Date:</text>
<text x="202.8" y="186.7">B</text>
<text x="207.6" y="186.7">&lt;Doc&gt;</text>
<text x="209.6" y="190">Wednesday, December 01, 2021</text>
<text x="233.7" y="190">Sheet</text>
<text x="241.8" y="190">1</text>
<text x="246.7" y="190">of</text>
<text x="251.5" y="190">1</text>
<text x="256.4" y="186.7">&lt;RevCode&gt;</text>
</g>
<g font-size="1.2">
<text x="40.2" y="35.5">5</text>
<text x="89" y="35.5">4</text>
<text x="137.8" y="35.5">3</text>
<text x="186.5" y="35.5">2</text>
<text x="235.3" y="35.5">1</text>
<text x="14.6" y="56.2">D</text>
<text x="260.1" y="56.2">D</text>
<text x="14.6" y="94.8">C</text>
<text x="260.1" y="94.8">C</text>
<text x="14.6" y="133.4">B</text>
<text x="260.1" y="133.4">B</text>
<text x="14.6" y="172">A</text>
<text x="260.1" y="172">A</text>
<text x="40.2" y="191.5">5</text>
<text x="89" y="191.5">4</text>
<text x="137.8" y="191.5">3</text>
<text x="186.5" y="191.5">2</text>
<text x="235.3" y="191.5">1</text>
</g>
</svg>
